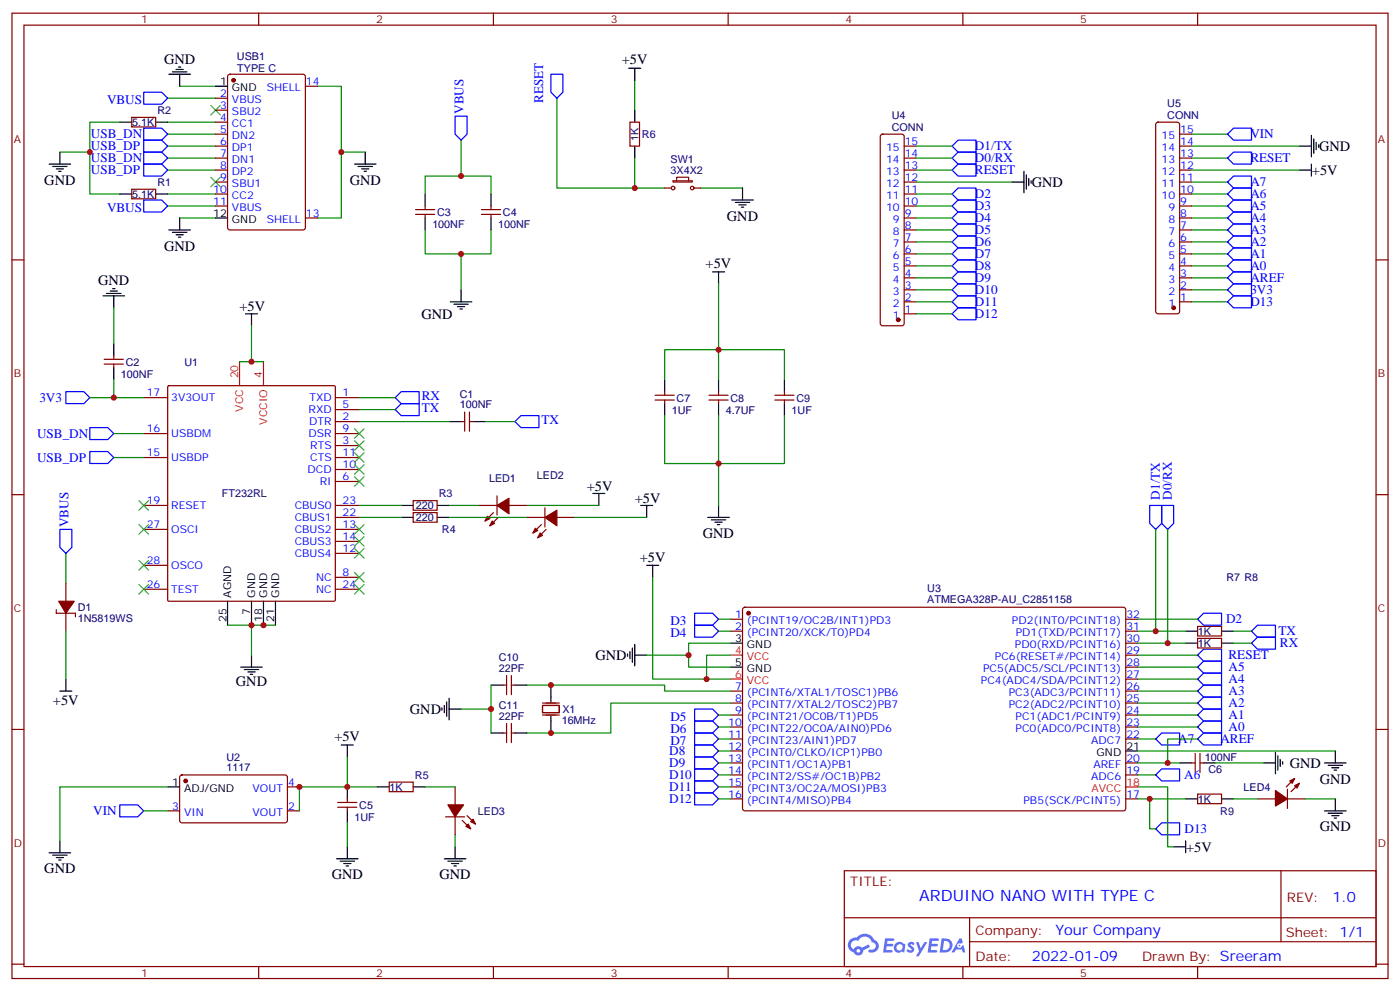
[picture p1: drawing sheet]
<svg xmlns="http://www.w3.org/2000/svg" width="412mm" height="292mm" viewBox="0 0 412 292" stroke-linecap="round" stroke-linejoin="round" font-family="sans-serif">
<g fill="none" stroke="#870000" stroke-width=".35">
<path d="M3.5 3.9h405.4v284.3h-405.4zM7.1 7.4h398.2v277.3h-398.2zM76.2 3.9v3.5M145.3 3.9v3.5M214.5 3.9v3.5M283.6 3.9v3.5M352.8 3.9v3.5M3.5 76.6h3.6M405.3 76.6h3.6M3.5 145.7h3.6M405.3 145.7h3.6M3.5 214.8h3.6"/>
<path d="M405.3 214.8h3.6M248.7 256.5h156.6v28.2h-156.6zM377.3 256.5v20.9M248.7 270.3h156.5M285.6 277.4h119.6M285.6 270.3v14.1M3.5 284h3.6M76.2 284.7v3.5M145.3 284.7v3.5M214.5 284.7v3.5M283.6 284.7v3.5M352.8 284.7v3.5"/>
<path d="M405.3 284h3.6"/>
</g>
<g fill="#5487ff">
<path d="M267.7 277.6a1.22 1.22 0 0 1 1.7 .3l-.4 .6a.47 .47 0 0 0-.3-.4 .47 .47 0 0 0-.5 .2l.1 .2a1.14 1.14 0 0 1 .8 1.8 1.14 1.14 0 0 1-1.9-.1l-.2-.1 .5-.6 .7 .4a.29 .29 0 0 0 .3-.2 .29 .29 0 0 0-.2-.3 1.04 1.04 0 0 1-.6-1.8z"/>
<path d="M260.7 276.4h2.4l.3 .2-.2 .5h-1.8l-.1 .9h1.5l.3 .4-.3 .3h-1.6l-.2 1.1 1.7 .1 .2 .3-.2 .3-2.6 .1z"/>
<path d="M273.8 276.4h2.4l.3 .2-.1 .5h-1.8l-.2 .9h1.6l.3 .4-.4 .3h-1.6l-.1 1.1 1.7 .1 .2 .3-.2 .3h-2.6z"/>
<path d="M282.6 276.4h.7l.3 1.3-.6 .3a.69 .69 0 0 0-1 .2 .69 .69 0 0 0 .4 1 .69 .69 0 0 0 .9-.6l.5-.3 .6 2.2h-.8l-.2-.8h-1.8l-.5 .8h-.8z"/>
<path d="M269.8 277.5h.8l.6 1.8 1.1-1.8h.9l-2.6 4.2h-.8l.9-1.6z"/>
<path d="M277.4 276.4l-.6 4.2h1.3a2.11 2.11 0 0 0 2.5-2.2 2.11 2.11 0 0 0-2.5-2zM278.1 277.1a1.39 1.39 0 0 1 1.7 1.5 1.39 1.39 0 0 1-1.8 1.2h-.3z"/>
<path d="M263.7 278a1.54 1.54 0 0 0-.1 2.2 1.54 1.54 0 0 0 2.2 .1l.6 .3 .3-2.3-.2-.3h-.4a1.49 1.49 0 0 0-2.4 0zM264 279a.94 .94 0 0 1 1.8 0 .94 .94 0 0 1-1.8 0z"/>
<path d="M250.4 276.8a2.18 2.18 0 0 0 1.1 3.7 1.44 1.44 0 0 0 1.6 .9 1.44 1.44 0 0 0 1.2-1.5l2-1-.5-.7-1.9 1a1.47 1.47 0 0 0-2.4 .4 1.39 1.39 0 0 1-.7-1.9 1.39 1.39 0 0 1 2-.5 2.12 2.12 0 0 1 2.2-1.3 2.12 2.12 0 0 1 1.9 1.7 1.14 1.14 0 0 1 1.1 1.4 1.14 1.14 0 0 1-1.7 .7 .43 .43 0 0 0-.5 .4 .43 .43 0 0 0 .4 .5 1.98 1.98 0 0 0 2.5-1.3 1.98 1.98 0 0 0-1.2-2.5 3.1 3.1 0 0 0-5.3-.7l-.9 .1zM252.3 280.1a.55 .55 0 0 1 1.1 0 .55 .55 0 0 1-1.1 0z"/>
<circle cx="282.6" cy="278.5" r=".26"/>
</g>
<g fill="none" stroke="#3c3" stroke-width=".35">
<path d="M62.1 31l2.8 2.9M64.9 31l-2.8 2.9M62.1 52.2l2.8 2.8M64.9 52.2l-2.8 2.8M104.4 133.4l2.8 2.8M104.4 129.8l2.8 2.8M104.4 126.3l2.8 2.8M104.4 136.9l2.8 2.8M107.2 133.4l-2.8 2.8M107.2 129.8l-2.8 2.8M107.2 126.3l-2.8 2.8M107.2 136.9l-2.8 2.8"/>
<path d="M40.9 147.5l2.8 2.8M40.9 154.5l2.8 2.8M43.7 147.5l-2.8 2.8M43.7 154.5l-2.8 2.8M104.4 154.5l2.8 2.8M104.4 158l2.8 2.9M104.4 140.4l2.8 2.8M107.2 154.5l-2.8 2.8M107.2 158l-2.8 2.9M107.2 140.4l-2.8 2.8M40.9 165.1l2.8 2.8M40.9 172.2l2.8 2.8"/>
<path d="M43.7 165.1l-2.8 2.8M43.7 172.2l-2.8 2.8M104.4 168.6l2.8 2.9M104.4 172.2l2.8 2.8M104.4 161.6l2.8 2.8M107.2 168.6l-2.8 2.9M107.2 172.2l-2.8 2.8M107.2 161.6l-2.8 2.8"/>
</g>
<g fill="none" stroke="#008700" stroke-width=".35">
<path d="M35.3 36h-8.8v21.2h8.8M49.4 36h14.1M49.4 39.5h14.1M49.4 28.9h14.1M52.9 25.4h10.6M93.5 25.4h7v38.8h-7M164 28.9v26.5h31.8M187 23.6v8.9M351 39.5h10.6M17.6 44.8h8.9M49.4 57.2h14.1M49.4 43h14.1"/>
<path d="M49.4 50.1h14.1M49.4 46.6h14.1M100.5 44.8h7.1M125.2 57.2v-5.3h19.4v5.3M135.8 41.3v10.6M187 46.6v8.8M206.4 55.4h12.3M269.9 57.2h10.6M269.9 43h10.6M269.9 50.1h10.6M269.9 46.6h10.6M269.9 53.6h28.2"/>
<path d="M351 57.2h10.6M351 43h31.8M351 50.1h31.8M351 46.6h10.6M351 53.6h10.6M49.4 60.7h14.1M52.9 64.2h10.6M125.2 67.7v7.1h19.4v-7.1M135.8 74.8v10.6M269.9 64.2h10.6M269.9 60.7h10.6M269.9 67.7h10.6"/>
<path d="M269.9 71.3h10.6M269.9 74.8h10.6M269.9 78.3h10.6M351 64.2h10.6M351 60.7h10.6M351 67.7h10.6M351 71.3h10.6M351 74.8h10.6M351 78.3h10.6M33.5 90.7v10.5M74.1 96v10.5M211.7 83.6v28.2"/>
<path d="M269.9 81.8h10.6M269.9 85.4h10.6M269.9 88.9h10.6M269.9 92.4h10.6M351 81.8h10.6M351 85.4h10.6M351 88.9h10.6M26.5 117.1h15.8M33.5 111.8v5.3M70.6 106.5h7M105.8 117.1h10.6M195.8 111.8v-8.8h35.3v8.8"/>
<path d="M33.5 134.8h8.8M33.5 127.7h8.8M105.8 120.7h10.6M105.8 124.2h26.5M142.9 124.2h8.8M195.8 122.4v14.1h35.3v-14.1M211.7 122.4v26.5M105.8 148.9h12.4M105.8 152.4h12.4M132.3 148.9h8.8M132.3 152.4h22.9M155.2 148.9h21.2"/>
<path d="M169.3 152.4h21.2M340.4 155.9v30M344 155.9v33.5M19.4 163v8.8M192.3 170v30h15.8M19.4 185.9v14.1M67 184.2h14.1M74.1 184.2v8.8M190.5 193h12.3M211.7 185.9h3.5M211.7 182.4h3.5M215.2 189.4h-12.4v7.1h12.4"/>
<path d="M215.2 193h-7.1v7h7.1M335.1 193h17.7M335.1 185.9h14.1M335.1 189.4h14.1M335.1 182.4h17.7M335.1 196.5h17.7M363.4 185.9h5.3M363.4 189.4h5.3M135.8 208.8h8.8M144.6 201.8v14.1M155.2 201.8h40.6v1.8h19.4M211.7 210.6h3.5"/>
<path d="M211.7 214.1h3.5M211.7 217.7h3.5M215.2 207.1h-35.3v8.8h-24.7M335.1 200h17.7M335.1 203.6h17.7M335.1 207.1h17.7M335.1 210.6h17.7M335.1 214.1h17.7M335.1 217.7h5.3M352.8 217.7h-8.8v7M42.3 238.8h7.1M49.4 231.8h-31.8v15.9"/>
<path d="M102.3 223v8.8M111.1 231.8h-22.9v7M125.2 231.8h8.9M211.7 231.8h3.5M211.7 235.3h3.5M211.7 221.2h3.5M211.7 224.7h3.5M211.7 228.2h3.5M335.1 231.8h8.9v17.6h1.7M335.1 235.3h14.1M335.1 221.2h58.2M335.1 224.7h12.4"/>
<path d="M335.1 228.2h5.3M338.7 235.3v8.8h1.7M358.1 224.7h14.1M363.4 235.3h7M384.5 235.3h8.8M102.3 242.4v7M134.1 245.9v3.5"/>
</g>
<g fill="none" stroke="#000" stroke-width=".35">
<path d="M52.6 19.8h.7M35.3 36h3.5M45.9 36h3.5M49.7 21.9h6.4M50.8 21.2h4.2M51.9 20.5h2.1M52.9 21.9v3.5M63.5 25.4h3.5M185.2 20.1h3.5M187 20.1v3.5M187 32.5v3.5M386.3 39.9v6.3"/>
<path d="M14.5 48.3h6.3M15.5 49h4.3M16.6 49.7h2.1M17.3 50.4h.7M17.6 44.8v3.5M35.3 57.2h3.5M45.9 57.2h3.5M104.4 48.3h6.4M105.5 49h4.2M106.5 49.7h2.2M107.2 50.4h.7M107.6 44.8v3.5"/>
<path d="M125.2 57.2v3.5M144.6 57.2v3.5M187 43v3.6M215.5 58.9h6.4M216.6 59.6h4.2M218.7 55.4v3.5M298.1 53.6h3.5M301.6 50.4v6.4M302.3 51.5v4.2M303 52.6v2.1M303.7 53.3v.7M382.8 43h3.5"/>
<path d="M382.8 50.1h3.5M386.3 48.3v3.6M387 40.9v4.3M387.7 42v2.1M388.4 42.7v.7M49.7 67.7h6.4M50.8 68.4h4.2M51.9 69.1h2.1M52.6 69.9h.7M52.9 64.2v3.5M63.5 64.2h3.5M125.2 64.2v3.5"/>
<path d="M144.6 64.2v3.5M217.7 60.3h2.1M218.4 61h.7M30.3 87.1h6.4M31.4 86.4h4.2M32.5 85.7h2.1M33.2 85h.7M33.5 87.1v3.6M72.3 92.4h3.5M74.1 92.4v3.6M132.6 88.9h6.4M133.7 89.6h4.2"/>
<path d="M134.8 90.3h2.1M135.5 91h.7M135.8 85.4v3.5M209.9 80.1h3.5M211.7 80.1v3.5M33.5 101.2v3.6M33.5 108.3v3.5M195.8 111.8v3.6M195.8 118.9v3.5M211.7 111.8v3.6M211.7 118.9v3.5M231.1 111.8v3.6"/>
<path d="M231.1 118.9v3.5M132.3 124.2h3.5M139.3 124.2h3.6M118.2 148.9h3.5M118.2 152.4h3.5M128.8 148.9h3.5M128.8 152.4h3.5M174.6 145.3h3.6M176.4 145.3v3.6M188.7 148.9h3.6M190.5 148.9v3.5M208.5 152.4h6.3"/>
<path d="M209.5 153.1h4.3M210.6 153.8h2.1M211.3 154.5h.7M211.7 148.9v3.5M67 177.1v7.1M74.1 177.1v7.1M77.6 177.1v7.1M81.1 177.1v7.1M190.5 166.5h3.5M192.3 166.5v3.5M70.9 196.5h6.4M72 197.2h4.2"/>
<path d="M73 197.9h2.1M73.7 198.6h.7M74.1 193v3.5M184.9 192.6v.7M185.6 191.9v2.1M186.3 190.9v4.2M187 189.8v6.3M187 193h3.5M215.2 196.5h3.5M215.2 189.4h3.5M349.2 189.4h3.6M349.2 185.9h3.6"/>
<path d="M359.8 189.4h3.6M359.8 185.9h3.6M17.6 203.6h3.6M19.4 200v3.6M100.5 219.4h3.6M102.3 219.4v3.6M130.2 208.5v.7M130.9 207.8v2.1M131.6 206.7v4.3M132.3 208.8h3.5M132.3 205.7v6.3M144.6 201.8h3.6"/>
<path d="M144.6 215.9h3.6M151.7 201.8h3.5M151.7 215.9h3.5M162.3 201.8v4.9M162.3 211v4.9M49.4 231.8h3.5M102.3 231.8v3.5M102.3 238.8v3.6M111.1 231.8h3.6M121.7 231.8h3.5M331.6 221.2h3.5M347.5 224.7h3.5"/>
<path d="M349.2 235.3h3.6M354.5 224.7h3.6M359.8 235.3h3.6M372.2 224.7h3.5M375.7 221.5v6.4M376.4 222.6v4.2M377.1 223.7v2.1M377.8 224.4v.7M390.2 238.8h6.3M390.2 224.7h6.3M391.2 239.5h4.3M391.2 225.4h4.3"/>
<path d="M392.3 226.1h2.1M393 226.8h.7M393.3 221.2v3.5M393.3 235.3v3.5M14.5 251.2h6.3M15.5 251.9h4.3M16.6 252.6h2.1M17.3 253.3h.7M17.6 247.7v3.5M99.1 252.9h6.4M100.2 253.6h4.2M101.2 254.4h2.2"/>
<path d="M102 255.1h.7M102.3 249.4v3.5M130.9 252.9h6.3M131.9 253.6h4.3M133 254.4h2.1M133.7 255.1h.7M134.1 249.4v3.5M345.7 249.4h3.5M349.2 247.7v3.5M392.3 240.2h2.1M393 240.9h.7"/>
</g>
<g fill="none" stroke="#870000" stroke-width=".35">
<path d="M38.8 34.6h7.1v2.8h-7.1zM63.5 28.9h3.5M63.5 32.5h3.5M63.5 36h3.5M63.5 39.5h3.5M67.3 22.1l.4-.2h21.6l.6 .4 .1 44.7-.5 .7h-21.8l-.6-.4-.1-44.7zM90 25.4h3.5M185.6 36h2.8v7h-2.8zM259.5 39.7l.5-.2h5.6l.5 .2 .2 .5v55.1l-.2 .4-.5 .3h-5.6l-.5-.3-.2-.4v-55.1zM340.7 36.2l.4-.2h5.7l.5 .2 .2 .5v55l-.2 .5-.5 .2h-5.7l-.5-.2-.2-.5v-55zM347.5 39.5h3.5M38.8 55.7h7.1v2.9h-7.1z"/>
<path d="M63.5 43h3.5M63.5 46.6h3.5M63.5 50.1h3.5M63.5 53.6h3.5M63.5 57.2h3.5M195.8 55.4h1.8M198.3 53.3h5.6v.3h-5.6zM199.3 53.3v-1.1h3.5v1.1M204.6 55.4h1.8M266.3 43h3.6M266.3 46.6h3.6M266.3 50.1h3.6"/>
<path d="M266.3 53.6h3.6M266.3 57.2h3.6M347.5 43h3.5M347.5 46.6h3.5M347.5 50.1h3.5M347.5 53.6h3.5M347.5 57.2h3.5M63.5 60.7h3.5M90 64.2h3.5M122.4 61.7h5.7M122.4 63.1h5.7M125.2 60.7v1"/>
<path d="M125.2 63.1v1.1M141.8 61.7h5.7M141.8 63.1h5.7M144.6 60.7v1M144.6 63.1v1.1M266.3 60.7h3.6M266.3 64.2h3.6M266.3 78.3h3.6M266.3 74.8h3.6M266.3 71.3h3.6M266.3 67.7h3.6M347.5 60.7h3.5"/>
<path d="M347.5 64.2h3.5M347.5 78.3h3.5M347.5 74.8h3.5M347.5 71.3h3.5M347.5 67.7h3.5M266.3 92.4h3.6M266.3 88.9h3.6M266.3 85.4h3.6M266.3 81.8h3.6M347.5 88.9h3.5M347.5 85.4h3.5M347.5 81.8h3.5"/>
<path d="M30.7 105.8h5.6M30.7 107.2h5.6M33.5 104.8v1M33.5 107.2v1.1M42.3 117.1h7.1M49.4 113.8l.3-.2h48.7l.3 .2 .1 62.9-.2 .3-48.9 .1-.3-.2zM98.8 117.1h7M193 116.4h5.6M193 117.8h5.6M195.8 115.4v1M195.8 117.8v1.1M208.8 116.4h5.7"/>
<path d="M208.8 117.8h5.7M211.7 115.4v1M211.7 117.8v1.1M228.2 116.4h5.7M228.2 117.8h5.7M231.1 115.4v1M231.1 117.8v1.1M42.3 127.7h7.1M42.3 134.8h7.1M98.8 120.7h7M98.8 127.7h7M98.8 138.3h7"/>
<path d="M98.8 134.8h7M98.8 124.2h7M98.8 131.2h7M135.8 124.2h1.1M136.9 121.4v5.6M138.3 124.2h1M138.3 121.4v5.6M42.3 155.9h7.1M42.3 148.9h7.1M98.8 141.8h7M98.8 155.9h7M98.8 159.5h7"/>
<path d="M98.8 148.9h7M98.8 152.4h7M121.7 147.5h7.1v2.8h-7.1zM121.7 151h7.1v2.8h-7.1zM141.1 148.9h5.3M145.3 151l-2.4 2.5M146.4 146.1v5.6M146.8 152.4l-2.5 2.5M149.9 148.9h5.3M155.2 152.4h5.3M159.5 154.5l-2.5 2.5M160.5 149.6v5.6"/>
<path d="M160.9 155.9l-2.5 2.5M164 152.4h5.3M16.6 179.6v1h5.6v1.1M19.4 171.8v5.3M42.3 173.6h7.1M42.3 166.5h7.1M98.8 173.6h7M98.8 170h7M98.8 163h7M219 179.1l.4-.2h111.8l.4 .7-.1 58.8-.6 .4h-111.7l-.5-.7v-58.5zM19.4 180.6v5.3M149.2 199v5.6"/>
<path d="M150.6 199v5.6M215.2 182.4h3.5M215.2 185.9h3.5M331.6 182.4h3.5M331.6 185.9h3.5M331.6 189.4h3.5M331.6 193h3.5M331.6 196.5h3.5M352.8 184.5h7v2.8h-7zM352.8 188h7v2.9h-7zM148.2 201.8h1M148.2 215.9h1"/>
<path d="M149.2 213.1v5.6M150.6 213.1v5.6M150.6 201.8h1.1M150.6 215.9h1.1M159.8 207.8h4.9v2.1h-4.9zM159.8 207.1h4.9M159.8 210.6h4.9M215.2 203.6h3.5M215.2 207.1h3.5M215.2 210.6h3.5M215.2 214.1h3.5M215.2 217.7h3.5"/>
<path d="M331.6 200h3.5M331.6 203.6h3.5M331.6 207.1h3.5M331.6 210.6h3.5M331.6 214.1h3.5M331.6 217.7h3.5M49.4 238.8h3.5M53.2 228.5l.4-.3 30.6 .1 .5 .7-.1 12.9-.6 .5-30.7-.1-.4-.6v-12.7zM84.7 238.8h3.5M84.7 231.8h3.5M99.5 236.4h5.6M99.5 237.8h5.6"/>
<path d="M102.3 235.3v1.1M102.3 237.8v1M114.7 230.4h7v2.8h-7zM134.1 231.8v5.3M215.2 231.8h3.5M215.2 224.7h3.5M215.2 228.2h3.5M215.2 235.3h3.5M215.2 221.2h3.5M331.6 224.7h3.5M331.6 228.2h3.5M331.6 235.3h3.5"/>
<path d="M351 224.7h1.1M352.1 221.9v5.6M352.8 233.9h7v2.8h-7zM353.5 224.7h1M353.5 221.9v5.6M370.4 235.3h5.3M379.2 235.3h5.3M379.2 232.5v5.6M381.4 229.3l-2.5 2.5M382.8 230.7l-2.5 2.5M131.2 240.6h5.7M134.1 240.6v5.3"/>
<path d="M136.2 241.7l2.4 2.4M137.6 240.2l2.5 2.5"/>
<circle cx="198.3" cy="55.4" r=".53"/>
<circle cx="203.9" cy="55.4" r=".53"/>
</g>
<g fill="none" stroke="#00f" stroke-width=".35">
<path d="M42.3 37.7h5.3l1.8 1.8-1.8 1.8h-5.3zM42.3 27.2h5.3l1.8 1.7-1.8 1.8h-5.3zM134.1 34.2h3.5v5.3l-1.8 1.8-1.7-1.8zM162.3 21.9h3.5v5.3l-1.8 1.7-1.7-1.7zM361.6 39.5l1.8-1.8h5.3v3.6h-5.3zM42.3 48.3h5.3l1.8 1.8-1.8 1.8h-5.3zM42.3 44.8h5.3l1.8 1.8-1.8 1.7h-5.3zM42.3 41.3h5.3l1.8 1.7-1.8 1.8h-5.3zM42.3 58.9h5.3l1.8 1.8-1.8 1.7h-5.3zM280.5 46.6l1.7-1.8h5.3v3.5h-5.3zM282.2 41.3h5.3v3.5h-5.3l-1.7-1.8zM282.2 48.3h5.3v3.6h-5.3l-1.7-1.8z"/>
<path d="M282.2 58.9h5.3v3.5h-5.3l-1.7-1.7zM282.2 55.4h5.3v3.5h-5.3l-1.7-1.7zM361.6 53.6l1.8-1.7h5.3v3.5h-5.3zM361.6 57.2l1.8-1.8h5.3v3.5h-5.3zM361.6 46.6l1.8-1.8h5.3v3.5h-5.3zM280.5 64.2l1.7-1.8h5.3v3.6h-5.3zM280.5 78.3l1.7-1.7h5.3v3.5h-5.3zM280.5 71.3l1.7-1.8h5.3v3.5h-5.3zM282.2 66h5.3v3.5h-5.3l-1.7-1.8zM282.2 73h5.3v3.6h-5.3l-1.7-1.8zM361.6 67.7l1.8-1.7h5.3v3.5h-5.3zM361.6 71.3l1.8-1.8h5.3v3.5h-5.3z"/>
<path d="M361.6 78.3l1.8-1.7h5.3v3.5h-5.3zM361.6 74.8l1.8-1.8h5.3v3.6h-5.3zM361.6 64.2l1.8-1.8h5.3v3.6h-5.3zM361.6 60.7l1.8-1.8h5.3v3.5h-5.3zM280.5 85.4l1.7-1.8h5.3v3.5h-5.3zM282.2 87.1h5.3v3.6h-5.3l-1.7-1.8zM282.2 90.7h5.3v3.5h-5.3l-1.7-1.8zM282.2 80.1h5.3v3.5h-5.3l-1.7-1.8zM361.6 88.9l1.8-1.8h5.3v3.6h-5.3zM361.6 85.4l1.8-1.8h5.3v3.5h-5.3zM361.6 81.8l1.8-1.7h5.3v3.5h-5.3zM19.4 115.4h5.3l1.8 1.7-1.8 1.8h-5.3z"/>
<path d="M116.4 117.1l1.8-1.7h5.3v3.5h-5.3zM26.5 125.9h5.2l1.8 1.8-1.8 1.8h-5.2zM26.5 133h5.2l1.8 1.8-1.8 1.7h-5.2zM116.4 120.7l1.8-1.8h5.3v3.5h-5.3zM151.7 124.2l1.8-1.8h5.2v3.5h-5.2zM17.6 155.9h3.6v5.3l-1.8 1.8-1.8-1.8zM338.7 148.9h3.5v5.3l-1.8 1.7-1.7-1.7zM342.2 148.9h3.5v5.3l-1.7 1.7-1.8-1.7zM204.6 180.6h5.3l1.8 1.8-1.8 1.8h-5.3zM204.6 184.2h5.3l1.8 1.7-1.8 1.8h-5.3zM352.8 193l1.7-1.8h5.3v3.5h-5.3zM352.8 182.4l1.7-1.8h5.3v3.6h-5.3z"/>
<path d="M354.5 194.7h5.3v3.6h-5.3l-1.7-1.8zM368.7 185.9l1.7-1.7h5.3v3.5h-5.3zM368.7 189.4l1.7-1.7h5.3v3.5h-5.3zM204.6 208.8h5.3l1.8 1.8-1.8 1.8h-5.3zM204.6 212.4h5.3l1.8 1.7-1.8 1.8h-5.3zM204.6 215.9h5.3l1.8 1.8-1.8 1.7h-5.3zM204.6 219.4h5.3l1.8 1.8-1.8 1.8h-5.3zM340.4 217.7l1.8-1.8h5.3v3.5h-5.3zM352.8 200l1.7-1.7h5.3v3.5h-5.3zM352.8 203.6l1.7-1.8h5.3v3.5h-5.3zM352.8 210.6l1.7-1.8h5.3v3.6h-5.3zM352.8 214.1l1.7-1.7h5.3v3.5h-5.3z"/>
<path d="M352.8 217.7l1.7-1.8h5.3v3.5h-5.3zM354.5 205.3h5.3v3.5h-5.3l-1.7-1.7zM35.3 237.1h5.3l1.7 1.7-1.7 1.8h-5.3zM204.6 223h5.3l1.8 1.7-1.8 1.8h-5.3zM204.6 226.5h5.3l1.8 1.7-1.8 1.8h-5.3zM204.6 230h5.3l1.8 1.8-1.8 1.7h-5.3zM204.6 233.5h5.3l1.8 1.8-1.8 1.8h-5.3zM340.4 228.2l1.8-1.7h5.3v3.5h-5.3zM340.4 244.1l1.8-1.7h5.3v3.5h-5.3z"/>
</g>
<g fill="#870000" stroke="#870000" stroke-width=".35">
<path d="M143.6 152l.7 .8-1.4 .7z"/>
<path d="M145 153.5l.7 .7-1.4 .7z"/>
<path d="M146.4 148.9l3.5-2.1v4.5z"/>
<path d="M157.7 155.6l.7 .7-1.4 .7z"/>
<path d="M159.1 157l.7 .7-1.4 .7z"/>
<path d="M160.5 152.4l3.5-2.1v4.6z"/>
<path d="M17.3 177.1h4.6l-2.5 3.5z"/>
<path d="M137.2 243.4l.7-.7 .7 1.4z"/>
<path d="M139.3 241.3l.8 1.4-1.5-.7z"/>
<path d="M131.9 237.1h4.6l-2.4 3.5z"/>
<path d="M381.4 231.4l1.4-.7-.7 1.4z"/>
<path d="M379.9 230l1.5-.7-.8 1.4z"/>
<path d="M375.7 232.8l3.5 2.5-3.5 2.1z"/>
<circle cx="68.8" cy="23.6" r=".53"/>
<circle cx="54.7" cy="230" r=".53"/>
<circle cx="220.5" cy="180.6" r=".53"/>
<circle cx="264.6" cy="94.2" r=".53"/>
<circle cx="345.7" cy="90.7" r=".53"/>
</g>
<path d="M70.6 106.5v7.1M77.6 106.5v7.1M215.2 193h3.5M215.2 200h3.5M331.6 231.8h3.5" fill="none" stroke="#f00" stroke-width=".35"/>
<g fill="#c00">
<circle cx="26.5" cy="44.8" r=".88"/>
<circle cx="100.5" cy="44.8" r=".88"/>
<circle cx="74.1" cy="106.5" r=".88"/>
<circle cx="74.1" cy="184.1" r=".88"/>
<circle cx="77.6" cy="184.1" r=".88"/>
<circle cx="33.5" cy="117.1" r=".88"/>
<circle cx="135.8" cy="74.8" r=".88"/>
<circle cx="135.8" cy="51.9" r=".88"/>
<circle cx="88.2" cy="231.8" r=".88"/>
<circle cx="102.3" cy="231.8" r=".88"/>
<circle cx="187" cy="55.4" r=".88"/>
<circle cx="202.8" cy="193" r=".88"/>
<circle cx="211.7" cy="103" r=".88"/>
<circle cx="211.7" cy="136.5" r=".88"/>
<circle cx="340.4" cy="185.9" r=".88"/>
<circle cx="344" cy="189.4" r=".88"/>
<circle cx="338.7" cy="235.3" r=".88"/>
<circle cx="344" cy="224.7" r=".88"/>
<circle cx="208.1" cy="200" r=".88"/>
<circle cx="162.3" cy="201.8" r=".88"/>
<circle cx="162.3" cy="215.9" r=".88"/>
<circle cx="144.6" cy="208.8" r=".88"/>
</g>
<text font-size="4.6" fill="#00f" x="270.8" y="265.5">ARDUINO NANO WITH TYPE C</text>
<g font-size="4.2">
<text x="48.3" y="18.7">GND</text>
<text x="183.2" y="19">+5V</text>
<text x="388.6" y="44.5">GND</text>
<text x="386.5" y="51.6">+5V</text>
<text x="13.1" y="54.4">GND</text>
<text x="103" y="54.4">GND</text>
<text x="303.9" y="55.1">GND</text>
<text x="214.1" y="65">GND</text>
<text x="48.3" y="73.8">GND</text>
<text x="28.9" y="83.9">GND</text>
<text x="207.8" y="79">+5V</text>
<text x="70.6" y="91.7">+5V</text>
<text x="124.2" y="93.8">GND</text>
<text x="172.9" y="144.6">+5V</text>
<text x="187" y="148.2">+5V</text>
<text x="207" y="158.5">GND</text>
<text x="188.4" y="165.4">+5V</text>
<text x="175.4" y="194.4">GND</text>
<text x="69.5" y="202.1">GND</text>
<text x="15.6" y="207.5">+5V</text>
<text x="120.7" y="210.3">GND</text>
<text x="98.5" y="218.3">+5V</text>
<text x="379.9" y="226.2">GND</text>
<text x="388.8" y="230.8">GND</text>
<text x="388.8" y="244.9">GND</text>
<text x="349.4" y="250.9">+5V</text>
<text x="13.1" y="257.2">GND</text>
<text x="97.7" y="259">GND</text>
<text x="129.5" y="259">GND</text>
</g>
<g font-size="4.2" fill="#00f">
<text x="392.5" y="265.7">1.0</text>
<text x="310.9" y="275.3">Your Company</text>
<text x="304" y="283.1">2022-01-09</text>
</g>
<g font-size="3.9" fill="#00f">
<text x="31.5" y="30.7">VBUS</text>
<text x="136.6" y="33.5" transform="rotate(-90 136.6 33.5)">VBUS</text>
<text x="160" y="30.4" transform="rotate(-90 160 30.4)">RESET</text>
<text x="26.8" y="40.8">USB_DN</text>
<text x="368.3" y="40.7">VIN</text>
<text x="26.8" y="47.8">USB_DN</text>
<text x="26.8" y="44.3">USB_DP</text>
<text x="287.2" y="44.3">D1/TX</text>
<text x="287.2" y="47.8">D0/RX</text>
<text x="368.3" y="47.8">RESET</text>
<text x="26.8" y="51.4">USB_DP</text>
<text x="287.2" y="51.3">RESET</text>
<text x="287.2" y="58.4">D2</text>
<text x="368.3" y="54.9">A7</text>
<text x="368.3" y="58.4">A6</text>
<text x="31.5" y="62.4">VBUS</text>
<text x="287.2" y="65.4">D4</text>
<text x="287.2" y="61.9">D3</text>
<text x="368.3" y="65.4">A4</text>
<text x="368.3" y="61.9">A5</text>
<text x="287.2" y="69">D5</text>
<text x="368.3" y="69">A3</text>
<text x="287.2" y="76">D7</text>
<text x="287.2" y="72.5">D6</text>
<text x="368.3" y="72.5">A2</text>
<text x="368.3" y="76">A1</text>
<text x="287.2" y="79.5">D8</text>
<text x="287.2" y="83.1">D9</text>
<text x="368.3" y="79.5">A0</text>
<text x="368.3" y="83.1">AREF</text>
<text x="287.2" y="86.6">D10</text>
<text x="368.3" y="86.6">3V3</text>
<text x="287.2" y="90.1">D11</text>
<text x="287.2" y="93.7">D12</text>
<text x="368.3" y="90.1">D13</text>
<text x="11.6" y="118.4">3V3</text>
<text x="124.2" y="117.8">RX</text>
<text x="124.2" y="121.3">TX</text>
<text x="159.5" y="124.9">TX</text>
<text x="10.9" y="129">USB_DN</text>
<text x="10.9" y="136">USB_DP</text>
<text x="341.7" y="147.1" transform="rotate(-90 341.7 147.1)">D1/TX</text>
<text x="345.2" y="147.2" transform="rotate(-90 345.2 147.2)">D0/RX</text>
<text x="20.2" y="155.3" transform="rotate(-90 20.2 155.3)">VBUS</text>
<text x="197.5" y="184.2">D3</text>
<text x="361.2" y="183.6">D2</text>
<text x="197.5" y="187.7">D4</text>
<text x="376.6" y="187.1">TX</text>
<text x="377" y="190.7">RX</text>
<text x="361.9" y="194.2">RESET</text>
<text x="361.9" y="197.7">A5</text>
<text x="361.9" y="201.3">A4</text>
<text x="361.9" y="204.8">A3</text>
<text x="361.9" y="208.3">A2</text>
<text x="197.5" y="212.4">D5</text>
<text x="197.5" y="215.9">D6</text>
<text x="361.9" y="211.9">A1</text>
<text x="361.9" y="215.4">A0</text>
<text x="197.5" y="219.5">D7</text>
<text x="347.1" y="218.9">A7</text>
<text x="359.5" y="218.9">AREF</text>
<text x="197.1" y="222.4">D8</text>
<text x="197.1" y="226">D9</text>
<text x="197.1" y="229.5">D10</text>
<text x="197.1" y="233">D11</text>
<text x="348.8" y="229.5">A6</text>
<text x="197.1" y="236.5">D12</text>
<text x="27.5" y="240.1">VIN</text>
<text x="348.9" y="245.4">D13</text>
</g>
<g font-size="3.9" fill="#800">
<text x="250.5" y="261.1">TITLE:</text>
<text x="379.1" y="265.7">REV:</text>
<text x="287.4" y="275.3">Company:</text>
<text x="378.7" y="275.9">Sheet: 1/1</text>
<text x="287.4" y="282.9">Date:</text>
<text x="336.4" y="283">Drawn By: Sreeram</text>
</g>
<g font-size="3.2" fill="#800">
<text x="41.6" y="6.9">1</text>
<text x="110.8" y="6.9">2</text>
<text x="179.9" y="6.9">3</text>
<text x="249.1" y="6.9">4</text>
<text x="318.2" y="6.9">5</text>
<text x="4.1" y="42">A</text>
<text x="405.9" y="42">A</text>
<text x="4.1" y="111.1">B</text>
<text x="405.9" y="111.1">B</text>
<text x="4.1" y="180.3">C</text>
<text x="405.9" y="180.3">C</text>
<text x="4.1" y="249.4">D</text>
<text x="405.9" y="249.4">D</text>
<text x="41.6" y="287.7">1</text>
<text x="110.8" y="287.7">2</text>
<text x="179.9" y="287.7">3</text>
<text x="249.1" y="287.7">4</text>
<text x="318.2" y="287.7">5</text>
</g>
<g font-size="3.2" fill="#000080">
<text x="69.8" y="17.7">USB1</text>
<text x="69.9" y="21.2">TYPE C</text>
<text x="46.4" y="33.6">R2</text>
<text x="262.7" y="35.1">U4</text>
<text x="343.8" y="34.9">CONN</text>
<text x="343.8" y="31.6">U5</text>
<text x="38.9" y="37.1">5.1K</text>
<text x="188.1" y="41.7" transform="rotate(-90 188.1 41.7)">1K</text>
<text x="189.1" y="40.6">R6</text>
<text x="262.7" y="38.5">CONN</text>
<text x="197.5" y="51.2">3X4X2</text>
<text x="197.5" y="48">SW1</text>
<text x="38.9" y="58.3">5.1K</text>
<text x="46.4" y="54.8">R1</text>
<text x="128.8" y="63.6">C3</text>
<text x="148.2" y="63.6">C4</text>
<text x="127.4" y="67.1">100NF</text>
<text x="146.8" y="67.1">100NF</text>
<text x="37" y="107.7">C2</text>
<text x="54.3" y="107.7">U1</text>
<text x="35.6" y="111.2">100NF</text>
<text x="135.5" y="117.2">C1</text>
<text x="199.3" y="118.3">C7</text>
<text x="215.2" y="118.3">C8</text>
<text x="234.6" y="118.3">C9</text>
<text x="135.5" y="120.3">100NF</text>
<text x="197.9" y="121.8">1UF</text>
<text x="213.8" y="121.8">4.7UF</text>
<text x="233.2" y="121.8">1UF</text>
<text x="144" y="141.8">LED1</text>
<text x="158.2" y="141.2">LED2</text>
<text x="65.4" y="146.5">FT232RL</text>
<text x="129.3" y="146.5">R3</text>
<text x="122.5" y="150">220</text>
<text x="122.5" y="153.6">220</text>
<text x="130.2" y="157.1">R4</text>
<text x="361.3" y="171.2">R7 R8</text>
<text x="22.9" y="180">D1</text>
<text x="273.1" y="177.6">ATMEGA328P-AU_C2851158</text>
<text x="273.1" y="174.5">U3</text>
<text x="22.9" y="183.2">1N5819WS</text>
<text x="352.9" y="187">1K</text>
<text x="352.9" y="190.6">1K</text>
<text x="146.9" y="197.9">22PF</text>
<text x="146.9" y="194.8">C10</text>
<text x="146.9" y="208.9">C11</text>
<text x="165.7" y="210">X1</text>
<text x="146.9" y="212">22PF</text>
<text x="165.5" y="213.1">16MHz</text>
<text x="66.7" y="227.2">1117</text>
<text x="66.7" y="224.1">U2</text>
<text x="354.9" y="224.1">100NF</text>
<text x="356" y="227.6">C6</text>
<text x="114.8" y="232.9">1K</text>
<text x="122.2" y="229.4">R5</text>
<text x="366.3" y="232.9">LED4</text>
<text x="105.8" y="238.2">C5</text>
<text x="352.9" y="236.4">1K</text>
<text x="104.4" y="241.8">1UF</text>
<text x="140.8" y="240">LED3</text>
<text x="359.5" y="240">R9</text>
</g>
<g font-size="3.2">
<text x="64.8" y="25">1</text>
<text x="68.3" y="26.8">GND</text>
<text x="62.8" y="63.9">12</text>
<text x="68.3" y="65.6">GND</text>
<text x="68.1" y="176" transform="rotate(-90 68.1 176)">AGND</text>
<text x="75.1" y="176" transform="rotate(-90 75.1 176)">GND</text>
<text x="78.7" y="176" transform="rotate(-90 78.7 176)">GND</text>
<text x="82.2" y="176" transform="rotate(-90 82.2 176)">GND</text>
<text x="66.7" y="183.2" transform="rotate(-90 66.7 183.2)">25</text>
<text x="73.7" y="181.2" transform="rotate(-90 73.7 181.2)">7</text>
<text x="77.3" y="183.2" transform="rotate(-90 77.3 183.2)">18</text>
<text x="80.8" y="183.2" transform="rotate(-90 80.8 183.2)">21</text>
<text x="216.5" y="189.1">3</text>
<text x="220" y="190.9">GND</text>
<text x="216.5" y="196.1">5</text>
<text x="220" y="197.9">GND</text>
<text x="331.8" y="220.8">21</text>
<text x="323" y="222.6">GND</text>
<text x="50.7" y="231.4">1</text>
<text x="54.2" y="233.2">ADJ/GND</text>
</g>
<g font-size="3.2" fill="#00f">
<text x="64.8" y="28.6">2</text>
<text x="78.6" y="26.8">SHELL</text>
<text x="90.1" y="25">14</text>
<text x="64.8" y="32.1">3</text>
<text x="64.8" y="35.6">4</text>
<text x="68.3" y="30.3">VBUS</text>
<text x="68.3" y="33.9">SBU2</text>
<text x="64.8" y="39.2">5</text>
<text x="68.3" y="37.4">CC1</text>
<text x="68.3" y="40.9">DN2</text>
<text x="342.1" y="40.9">15</text>
<text x="347.7" y="39.2">15</text>
<text x="64.8" y="42.7">6</text>
<text x="64.8" y="46.2">7</text>
<text x="68.3" y="44.5">DP1</text>
<text x="68.3" y="48">DN1</text>
<text x="261" y="48">14</text>
<text x="261" y="44.5">15</text>
<text x="266.5" y="46.2">14</text>
<text x="266.5" y="42.7">15</text>
<text x="342.1" y="48">13</text>
<text x="342.1" y="44.5">14</text>
<text x="347.7" y="46.2">13</text>
<text x="347.7" y="42.7">14</text>
<text x="64.8" y="49.7">8</text>
<text x="64.8" y="53.3">9</text>
<text x="68.3" y="51.5">DP2</text>
<text x="261" y="51.5">13</text>
<text x="266.5" y="53.3">12</text>
<text x="266.5" y="49.7">13</text>
<text x="342.1" y="51.5">12</text>
<text x="347.7" y="53.3">11</text>
<text x="347.7" y="49.7">12</text>
<text x="62.8" y="56.8">10</text>
<text x="68.3" y="55">SBU1</text>
<text x="68.3" y="58.6">CC2</text>
<text x="261" y="58.6">11</text>
<text x="261" y="55">12</text>
<text x="266.5" y="56.8">11</text>
<text x="342.1" y="58.6">10</text>
<text x="342.1" y="55">11</text>
<text x="347.7" y="56.8">10</text>
<text x="62.8" y="60.3">11</text>
<text x="68.3" y="62.1">VBUS</text>
<text x="78.6" y="65.6">SHELL</text>
<text x="90.1" y="63.9">13</text>
<text x="261" y="62.1">10</text>
<text x="263" y="65.6">9</text>
<text x="266.5" y="63.9">9</text>
<text x="266.5" y="60.3">10</text>
<text x="344.2" y="65.6">8</text>
<text x="344.2" y="62.1">9</text>
<text x="347.7" y="63.9">8</text>
<text x="347.7" y="60.3">9</text>
<text x="263" y="69.1">8</text>
<text x="266.5" y="70.9">7</text>
<text x="266.5" y="67.4">8</text>
<text x="344.2" y="69.1">7</text>
<text x="347.7" y="70.9">6</text>
<text x="347.7" y="67.4">7</text>
<text x="263" y="76.2">6</text>
<text x="263" y="72.7">7</text>
<text x="266.5" y="78">5</text>
<text x="266.5" y="74.4">6</text>
<text x="344.2" y="76.2">5</text>
<text x="344.2" y="72.7">6</text>
<text x="347.7" y="78">4</text>
<text x="347.7" y="74.4">5</text>
<text x="263" y="83.3">4</text>
<text x="263" y="79.7">5</text>
<text x="266.5" y="81.5">4</text>
<text x="344.2" y="83.3">3</text>
<text x="344.2" y="79.7">4</text>
<text x="347.7" y="81.5">3</text>
<text x="263" y="86.8">3</text>
<text x="266.5" y="88.5">2</text>
<text x="266.5" y="85">3</text>
<text x="344.2" y="86.8">2</text>
<text x="347.7" y="88.5">1</text>
<text x="347.7" y="85">2</text>
<text x="263" y="93.8">1</text>
<text x="263" y="90.3">2</text>
<text x="266.5" y="92.1">1</text>
<text x="344.2" y="90.3">1</text>
<text x="43.2" y="116.8">17</text>
<text x="50.4" y="118.2">3V3OUT</text>
<text x="91.1" y="118.2">TXD</text>
<text x="100.9" y="116.8">1</text>
<text x="90.9" y="121.7">RXD</text>
<text x="91.1" y="125.2">DTR</text>
<text x="100.9" y="120.3">5</text>
<text x="100.9" y="123.8">2</text>
<text x="43.2" y="127.4">16</text>
<text x="50.4" y="128.8">USBDM</text>
<text x="90.9" y="128.8">DSR</text>
<text x="100.9" y="127.4">9</text>
<text x="100.9" y="130.9">3</text>
<text x="43.2" y="134.4">15</text>
<text x="50.4" y="135.8">USBDP</text>
<text x="91.4" y="135.8">CTS</text>
<text x="91.4" y="132.3">RTS</text>
<text x="100.9" y="137.9">10</text>
<text x="100.9" y="134.4">11</text>
<text x="90.6" y="139.3">DCD</text>
<text x="94.2" y="142.9">RI</text>
<text x="100.9" y="141.5">6</text>
<text x="43.2" y="148.5">19</text>
<text x="50.4" y="149.9">RESET</text>
<text x="86.8" y="149.9">CBUS0</text>
<text x="100.9" y="148.5">23</text>
<text x="43.2" y="155.6">27</text>
<text x="86.8" y="153.5">CBUS1</text>
<text x="100.9" y="155.6">13</text>
<text x="100.9" y="152">22</text>
<text x="50.4" y="157">OSCI</text>
<text x="86.8" y="157">CBUS2</text>
<text x="86.8" y="160.5">CBUS3</text>
<text x="100.9" y="159.1">14</text>
<text x="43.2" y="166.2">28</text>
<text x="50.4" y="167.6">OSCO</text>
<text x="86.8" y="164">CBUS4</text>
<text x="100.9" y="162.6">12</text>
<text x="43.2" y="173.2">26</text>
<text x="93.1" y="171.1">NC</text>
<text x="100.9" y="173.2">24</text>
<text x="100.9" y="169.7">8</text>
<text x="50.4" y="174.6">TEST</text>
<text x="93.1" y="174.6">NC</text>
<text x="216.5" y="185.6">2</text>
<text x="216.5" y="182">1</text>
<text x="220" y="183.8">(PCINT19/OC2B/INT1)PD3</text>
<text x="298.1" y="183.8">PD2(INT0/PCINT18)</text>
<text x="331.8" y="182">32</text>
<text x="331.8" y="185.6">31</text>
<text x="220" y="187.3">(PCINT20/XCK/T0)PD4</text>
<text x="299" y="190.9">PD0(RXD/PCINT16)</text>
<text x="299.2" y="187.3">PD1(TXD/PCINT17)</text>
<text x="331.8" y="189.1">30</text>
<text x="289.6" y="197.9">PC5(ADC5/SCL/PCINT13)</text>
<text x="293.1" y="194.4">PC6(RESET#/PCINT14)</text>
<text x="331.8" y="192.6">29</text>
<text x="331.8" y="196.1">28</text>
<text x="216.5" y="203.2">7</text>
<text x="288.9" y="201.4">PC4(ADC4/SDA/PCINT12)</text>
<text x="331.8" y="199.7">27</text>
<text x="331.8" y="203.2">26</text>
<text x="216.5" y="206.7">8</text>
<text x="220" y="208.5">(PCINT7/XTAL2/TOSC2)PB7</text>
<text x="220" y="205">(PCINT6/XTAL1/TOSC1)PB6</text>
<text x="297.2" y="205">PC3(ADC3/PCINT11)</text>
<text x="297.2" y="208.5">PC2(ADC2/PCINT10)</text>
<text x="331.8" y="206.7">25</text>
<text x="214.5" y="213.8">10</text>
<text x="216.5" y="210.3">9</text>
<text x="220" y="215.5">(PCINT22/OC0A/AIN0)PD6</text>
<text x="220" y="212">(PCINT21/OC0B/T1)PD5</text>
<text x="299.2" y="212">PC1(ADC1/PCINT9)</text>
<text x="299.2" y="215.5">PC0(ADC0/PCINT8)</text>
<text x="331.8" y="210.3">24</text>
<text x="331.8" y="213.8">23</text>
<text x="214.5" y="220.8">12</text>
<text x="214.5" y="217.3">11</text>
<text x="220" y="219.1">(PCINT23/AIN1)PD7</text>
<text x="321.5" y="219.1">ADC7</text>
<text x="331.8" y="217.3">22</text>
<text x="214.5" y="227.9">14</text>
<text x="214.5" y="224.4">13</text>
<text x="220" y="226.1">(PCINT1/OC1A)PB1</text>
<text x="220" y="222.6">(PCINT0/CLKO/ICP1)PB0</text>
<text x="322.1" y="226.1">AREF</text>
<text x="331.8" y="224.4">20</text>
<text x="331.8" y="227.9">19</text>
<text x="74.4" y="233.2">VOUT</text>
<text x="84.8" y="231.4">4</text>
<text x="214.5" y="231.4">15</text>
<text x="220" y="233.2">(PCINT3/OC2A/MOSI)PB3</text>
<text x="220" y="229.7">(PCINT2/SS#/OC1B)PB2</text>
<text x="321.5" y="229.7">ADC6</text>
<text x="50.7" y="238.5">3</text>
<text x="84.8" y="238.5">2</text>
<text x="214.5" y="235">16</text>
<text x="220" y="236.7">(PCINT4/MISO)PB4</text>
<text x="301.5" y="236.7">PB5(SCK/PCINT5)</text>
<text x="331.8" y="235">17</text>
<text x="54.2" y="240.2">VIN</text>
<text x="74.4" y="240.2">VOUT</text>
</g>
<g font-size="3.2" fill="#f00">
<text x="70.2" y="111.5" transform="rotate(-90 70.2 111.5)">20</text>
<text x="77.3" y="111.5" transform="rotate(-90 77.3 111.5)">4</text>
<text x="71.6" y="121.3" transform="rotate(-90 71.6 121.3)">VCC</text>
<text x="78.7" y="125.1" transform="rotate(-90 78.7 125.1)">VCCIO</text>
<text x="216.5" y="192.6">4</text>
<text x="220" y="194.4">VCC</text>
<text x="216.5" y="199.7">6</text>
<text x="220" y="201.4">VCC</text>
<text x="321.5" y="233.2">AVCC</text>
<text x="331.8" y="231.4">18</text>
</g>
</svg>
